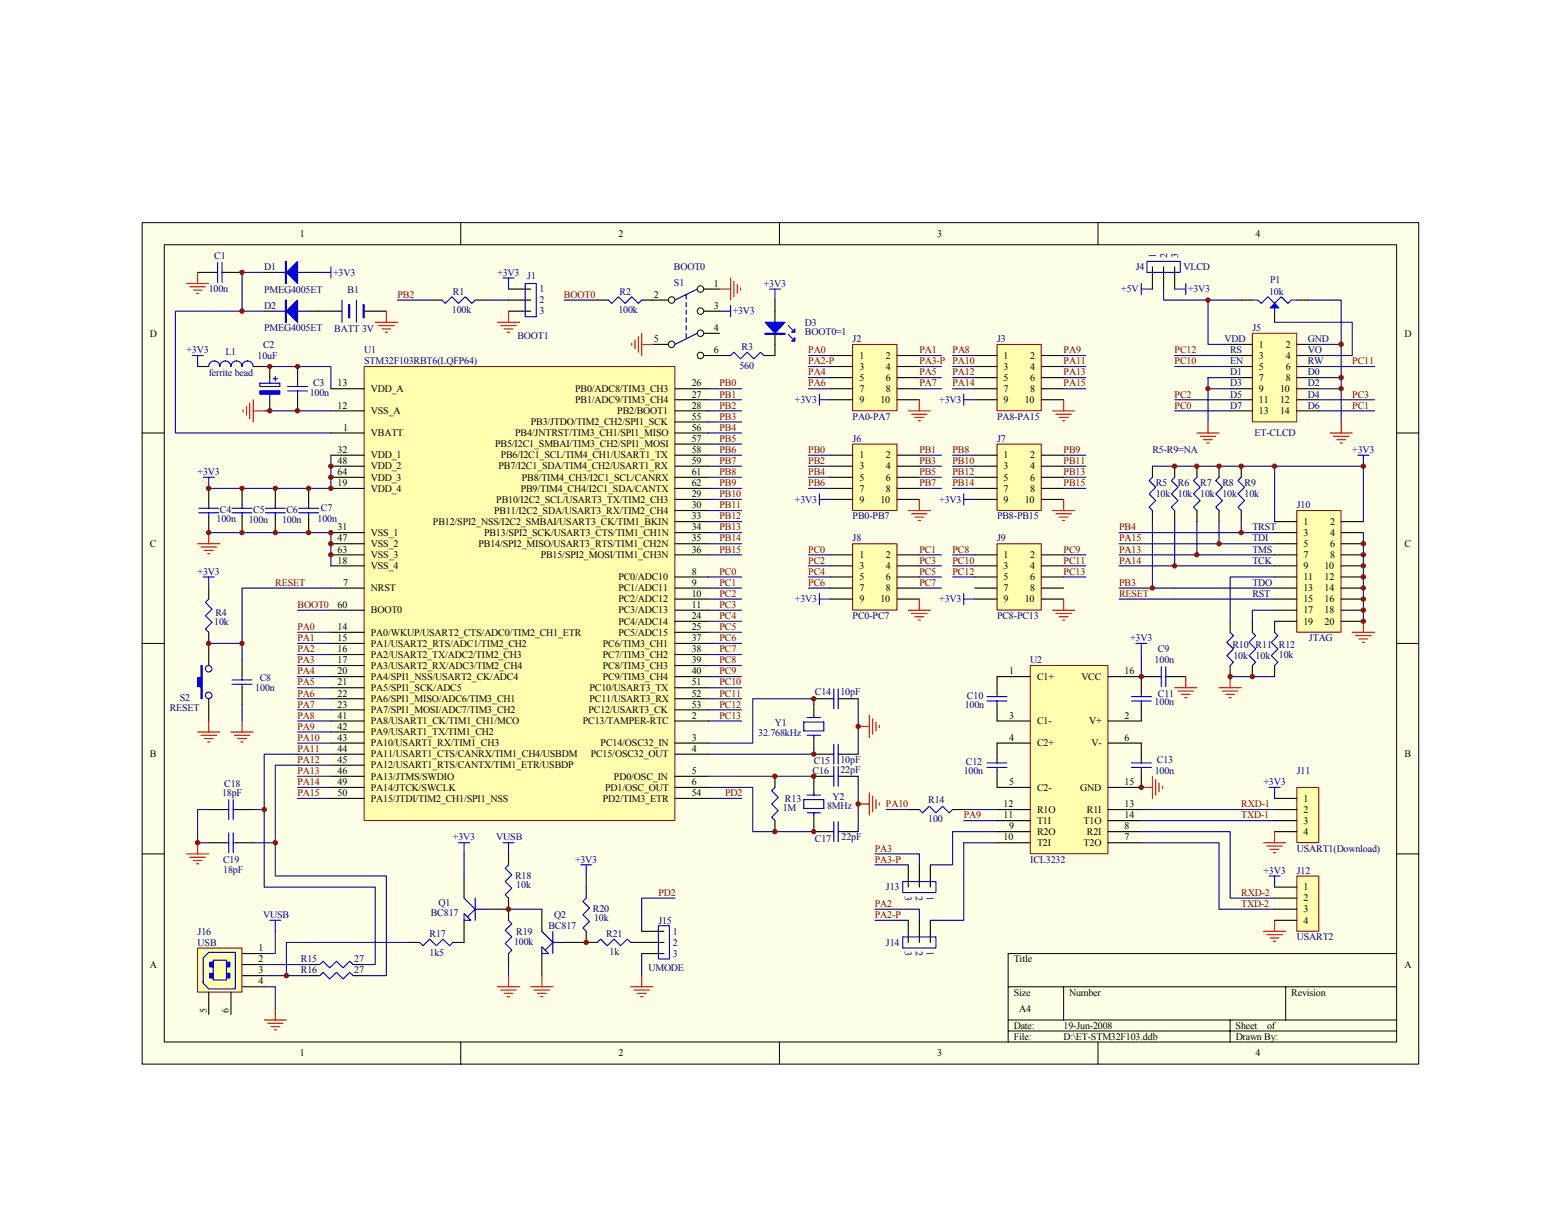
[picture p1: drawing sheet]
<svg xmlns="http://www.w3.org/2000/svg" width="279mm" height="216mm" viewBox="0 0 279 216" stroke-linecap="round" stroke-linejoin="round" font-family="sans-serif">
<path d="M25.4 39.9h228.5v150.6h-228.5z" fill="#ffffe8"/>
<g fill="none" stroke="#000" stroke-width=".18">
<path d="M25.4 39.9h228.5v150.6h-228.5zM82.5 39.9v3.9M139.5 39.9v3.9M196.5 39.9v3.9M29.4 43.8h220.6v142.7h-220.6zM25.4 77.5h4M250 77.5h4M25.4 115.2h4M250 115.2h4M25.4 152.9h4M250 152.9h4M180.4 176.7h69.6"/>
<path d="M190.4 176.7v5.9M230.1 176.7v5.9M250 170.7h-69.6v15.9M82.5 186.6v3.9M139.5 186.6v3.9M180.4 182.6h69.6M180.4 184.6h69.6M196.5 186.6v3.9M220.2 182.6v4"/>
</g>
<path d="M65.2 65.6h55.6v81.3h-55.6z" fill="#ffffb0"/>
<path d="M65.2 65.6h55.6v81.3h-55.6z" fill="none" stroke="#800000" stroke-width=".18"/>
<g fill="none" stroke="#000" stroke-width=".2">
<path d="M35.4 48.8h3M40.3 48.8h3M47.3 55.7h2M47.3 48.8h2M55.2 55.7h6M55.2 48.8h2M65.2 55.7h4M77.1 53.7h2M85 53.7h2M91 55.7h4M91 51.8h4M91 53.7h4"/>
<path d="M106.9 53.7h2M114.9 53.7h4.7M126 55.7h2.8M126 51.8h2.8M126 59.7h2.8M53.3 65.6v3M53.3 70.6v3M59.2 69.6h6M59.2 73.6h6M59.2 77.5h6M116.8 61.7h2.8M120.8 69.6h6"/>
<path d="M120.8 71.6h6M120.8 73.6h6M120.8 75.5h6M120.8 77.5h6M120.8 79.5h6M126 63.6h2.8M37.4 87.4v3M37.4 92.4v3M43.3 87.4v3M43.3 92.4v3M49.3 87.4v3M49.3 92.4v3"/>
<path d="M55.2 87.4v3M55.2 92.4v3M59.2 81.5h6M59.2 83.5h6M59.2 85.4h6M59.2 87.4h6M59.2 95.4h6M59.2 97.3h6M59.2 99.3h6M120.8 81.5h6M120.8 83.5h6M120.8 85.4h6"/>
<path d="M120.8 87.4h6M120.8 89.4h6M120.8 91.4h6M120.8 93.4h6M120.8 95.4h6M120.8 97.3h6M120.8 99.3h6M37.4 105.3v1.9M37.4 113.2v5.9M43.3 118.1v3M59.2 113.2h6M59.2 115.2h6"/>
<path d="M59.2 117.2h6M59.2 119.1h6M59.2 105.3h6M59.2 109.2h6M59.2 101.3h6M120.8 113.2h6M120.8 115.2h6M120.8 117.2h6M120.8 119.1h6M120.8 103.3h6M120.8 105.3h6M120.8 107.2h6"/>
<path d="M120.8 109.2h6M120.8 111.2h6M37.4 125.1v4M43.3 123.1v3M59.2 121.1h6M59.2 123.1h6M59.2 125.1h6M59.2 127.1h6M59.2 129.1h6M59.2 131h6M59.2 133h6M59.2 135h6"/>
<path d="M59.2 137h6M59.2 139h6M120.8 121.1h6M120.8 123.1h6M120.8 125.1h6M120.8 127.1h6M120.8 129.1h6M120.8 133h6M120.8 135h6M120.8 139h6M138.7 139v2M145.7 125.1h2.9"/>
<path d="M145.7 135h2.9M145.7 139h2.9M145.7 126.1v2M145.7 132v2M145.7 140v1.9M150.6 125.1h3M150.6 135h3M150.6 139h3M59.2 141h6M59.2 142.9h6M120.8 141h6M120.8 142.9h6"/>
<path d="M138.7 146.9v2M145.7 145.9v2M145.7 148.9h2.9M150.6 148.9h3"/>
</g>
<g fill="none" stroke="#000080" stroke-width=".2">
<path d="M47.3 48.8h-4v6.9h4M71.1 53.7h6M87 53.7h4M100.9 53.7h6M53.3 65.6h5.9v4M53.3 73.6h5.9M126.8 73.6h5.9M126.8 69.6h5.9M126.8 71.6h5.9M126.8 75.5h5.9M126.8 77.5h5.9M126.8 79.5h5.9"/>
<path d="M37.4 95.4h21.8v5.9M59.2 81.5v5.9h-21.8M126.8 87.4h5.9M126.8 95.4h5.9M126.8 81.5h5.9M126.8 83.5h5.9M126.8 85.4h5.9M126.8 89.4h5.9M126.8 91.4h5.9M126.8 93.4h5.9M126.8 97.3h5.9M126.8 99.3h5.9"/>
<path d="M37.4 115.2h5.9v2.9M53.3 109.2h5.9M53.3 113.2h5.9M53.3 115.2h5.9M53.3 117.2h5.9M53.3 119.1h5.9M59.2 105.3h-15.9v9.9M126.8 105.3h5.9M126.8 109.2h5.9M126.8 113.2h5.9M126.8 115.2h5.9M126.8 117.2h5.9"/>
<path d="M126.8 119.1h5.9M126.8 103.3h5.9M126.8 107.2h5.9M126.8 111.2h5.9M43.3 126.1v3M53.3 121.1h5.9M53.3 123.1h5.9M53.3 125.1h5.9M53.3 127.1h5.9M53.3 129.1h5.9M53.3 131h5.9M53.3 133h5.9"/>
<path d="M53.3 135h5.9M53.3 137h5.9M53.3 139h5.9M126.8 121.1h5.9M126.8 123.1h5.9M126.8 125.1h5.9M126.8 127.1h5.9M126.8 129.1h5.9M126.8 135h18.9M126.8 139h18.9v1M153.6 127.1v7.9M153.6 139v9.9"/>
<path d="M53.3 141h5.9M53.3 142.9h5.9M126.8 141h7.9v7.9h11v-1M126.8 142.9h5.9"/>
</g>
<g fill="none" stroke="#00f" stroke-width=".2">
<path d="M38.4 48.8h.5M38.9 47v3.5M39.8 48.8h.5M39.8 47v3.5M49.3 55.7h5.9M49.3 48.8h5.9M57.2 48.8h2M59.2 47.8v2M61.2 53.7v4M63.8 53.7v4M79.1 53.7l.6 .6 1.2-1.2 1.2 1.2 1.2-1.2 1.2 1.2 .5-.6M90 49.8h2"/>
<path d="M91 49.8v2M94 50.8h2v5.9h-2zM108.9 53.7l.6 .6 1.2-1.2 1.2 1.2 1.2-1.2 1.2 1.2 .6-.6M122.8 52.7v.8M122.8 54.1v.8M122.8 55.5v.8M122.8 56.9v.8M122.8 58.3v.8M122.8 59.7v.8M124.8 51.8l-4 1.9M124.8 59.7l-4 2M128.8 55.7h2"/>
<path d="M130.8 54.7v2M34.4 63.6h2M35.4 63.6v2M51.5 70h3.6M51.5 69.2h3.6M53.3 68.6v.6M53.3 70v.6M35.6 91.8h3.6M35.6 91h3.6M36.4 85.4h2M37.4 85.4v2M37.4 90.4v.6"/>
<path d="M37.4 91.8v.6M41.5 91.8h3.6M41.5 91h3.6M43.3 90.4v.6M43.3 91.8v.6M47.5 91.8h3.6M47.5 91h3.6M49.3 90.4v.6M49.3 91.8v.6M53.4 91.8h3.6M53.4 91h3.6M55.2 90.4v.6"/>
<path d="M55.2 91.8v.6M36.4 103.3h2M37.4 107.2l-.6 .6 1.2 1.2-1.2 1.2 1.2 1.2-1.2 1.2 .6 .6M37.4 103.3v2M41.5 122.5h3.6M41.5 121.7h3.6M43.3 121.1v.6M43.3 122.5v.6M143.9 129.3h3.5v1.5h-3.5zM144.5 128.5h2.4M144.5 131.6h2.4M145.7 128.1v.4"/>
<path d="M145.7 131.6v.4M148.6 125.1h.6M148.6 135h.6M148.6 139h.6M149.2 123.3v3.6M149.2 133.2v3.6M149.2 137.2v3.6M150 125.1h.6M150 123.3v3.6M150 133.2v3.6M150 137.2v3.6M150 135h.6"/>
<path d="M150 139h.6M138.7 141l-.6 .6 1.2 1.1-1.2 1.2 1.2 1.2-1.2 1.2 .6 .6M143.9 143.1h3.5v1.6h-3.5zM144.5 142.3h2.4M144.5 145.5h2.4M145.7 141.9v.4M145.7 145.5v.4M148.6 148.9h.6M149.2 147.1v3.6M150 147.1v3.6M150 148.9h.6"/>
<circle cx="37.3" cy="119.7" r=".58"/>
<circle cx="37.3" cy="124.5" r=".58"/>
</g>
<g fill="none" stroke="#f00" stroke-width=".2">
<path d="M33.4 50.8h4M34 51.3h2.8M34.6 51.9h1.6M35.2 52.5h.4M35.4 48.8v2M67.2 57.7h3.9M67.8 58.3h2.7M68.4 58.9h1.6M69 59.5h.4M69.2 55.7v2M89 57.7h4M89.6 58.3h2.8"/>
<path d="M90.2 58.9h1.6M90.8 59.5h.4M91 55.7v2M128.8 51.8h2M130.8 49.8v3.9M131.4 50.4v2.7M132 50.9v1.6M132.5 51.5v.4M43.5 73.4v.3M44.1 72.8v1.5M44.7 72.2v2.7M45.3 71.6v3.9"/>
<path d="M45.3 73.6h2M35.4 97.3h3.9M36 97.9h2.8M36.6 98.5h1.6M37.2 99.1h.4M37.4 95.4v1.9M35.4 131h3.9M36 131.6h2.8M36.6 132.2h1.6M37.2 132.8h.4M37.4 129.1v1.9M41.3 131h4"/>
<path d="M41.9 131.6h2.8M42.5 132.2h1.6M43.1 132.8h.4M43.3 129.1v1.9M153.6 130h2M155.6 128.1v3.9M156.2 128.7v2.7M156.8 129.3v1.5M157.4 129.9v.4M153.6 143.9h2M155.6 141.9v4M156.2 142.5v2.8"/>
<path d="M156.8 143.1v1.6M157.4 143.7v.4"/>
</g>
<g fill="#00f" stroke="#00f" stroke-width=".2">
<path d="M51.3 55.7l2-2v4z"/>
<path d="M51.3 48.8l2-2v4z"/>
<path d="M51.1 53.7h.2v4h-.2z" fill-rule="evenodd"/>
<path d="M51.1 46.8h.2v4h-.2z" fill-rule="evenodd"/>
<path d="M62.4 54.5h.2v2.4h-.2z" fill-rule="evenodd"/>
<path d="M65 54.5h.2v2.4h-.2z" fill-rule="evenodd"/>
<path d="M36 119.1h.2v6h-.2v-2.2h-.6v-1.6h.6z" fill-rule="evenodd"/>
</g>
<g fill="none" stroke="#000" stroke-width=".18">
<circle cx="120.2" cy="53.7" r=".58"/>
<circle cx="125.4" cy="51.7" r=".58"/>
<circle cx="125.4" cy="59.7" r=".58"/>
<circle cx="125.4" cy="55.7" r=".58"/>
<circle cx="120.2" cy="61.6" r=".58"/>
<circle cx="125.4" cy="63.6" r=".58"/>
</g>
<path d="M232.1 91.4h7.9v21.8h-7.9z" fill="#ffffb0"/>
<path d="M232.1 91.4h7.9v21.8h-7.9z" fill="none" stroke="#800000" stroke-width=".18"/>
<g fill="none" stroke="#000" stroke-width=".2">
<path d="M228.1 93.4h4M228.1 95.4h4M228.1 97.3h4M228.1 99.3h4M240.1 93.4h3.9M240.1 95.4h3.9M240.1 97.3h3.9M240.1 99.3h3.9M220.2 111.2v2M220.2 119.1v2M224.2 111.2v2M224.2 119.1v2"/>
<path d="M228.1 101.3h4M228.1 103.3h4M228.1 105.3h4M228.1 107.2h4M228.1 109.2h4M228.1 119.1v2M232.1 111.2h-4v2M240.1 101.3h3.9M240.1 103.3h3.9M240.1 105.3h3.9M240.1 107.2h3.9M240.1 109.2h3.9"/>
<path d="M240.1 111.2h3.9M43.3 170.7h4M43.3 172.7h4M43.3 174.7h4M43.3 176.7h4"/>
</g>
<path d="M243 81.5h2M244 81.5v2M220.2 113.2l.6 .6-1.2 1.2 1.2 1.2-1.2 1.2 1.2 1.2-.6 .5M224.2 113.2l.6 .6-1.2 1.2 1.2 1.2-1.2 1.2 1.2 1.2-.6 .5M228.1 113.2l.6 .6-1.2 1.2 1.2 1.2-1.2 1.2 1.2 1.2-.6 .5" fill="none" stroke="#00f" stroke-width=".2"/>
<path d="M210.3 95.4h17.8M210.3 97.3h17.8M210.3 99.3h17.8M228.1 91.4v2M244 91.4v2M244 95.4v15.8M210.3 101.3h17.8M210.3 105.3h17.8M210.3 107.2h17.8" fill="none" stroke="#000080" stroke-width=".2"/>
<path d="M242 113.2h4M242.6 113.8h2.8M243.2 114.4h1.6M243.8 115h.4M244 111.2v2M218.2 123.1h4M218.8 123.7h2.8M219.4 124.3h1.6M220 124.9h.4M220.2 121.1v2" fill="none" stroke="#f00" stroke-width=".2"/>
<g fill="#800000" stroke="#800000" stroke-width=".18">
<circle cx="59.2" cy="83.5" r=".39"/>
<circle cx="59.2" cy="85.4" r=".39"/>
<circle cx="59.2" cy="87.4" r=".39"/>
<circle cx="59.2" cy="95.4" r=".39"/>
<circle cx="59.2" cy="97.3" r=".39"/>
<circle cx="59.2" cy="99.3" r=".39"/>
<circle cx="153.6" cy="143.9" r=".39"/>
<circle cx="43.3" cy="115.2" r=".39"/>
</g>
<path d="M35.4 169.7h7.9v7.9h-7.9z" fill="#ffffb0"/>
<path d="M35.4 169.7h7.9v7.9h-7.9z" fill="none" stroke="#800000" stroke-width=".18"/>
<path d="M36.4 175.7v.3l1 1h4.7v-6.5h-4.7l-1 1v4.3M38.2 171.9h2.3v3.5h-2.3zM38.2 172.3h-.6v.8h.6M38.2 174.3h-.6v.8h.6M40.5 172.3h.6v.8h-.6M40.5 174.3h.6v.8h-.6" fill="none" stroke="#00f" stroke-width=".2"/>
<path d="M37.6 174.3h.5v.7h-.5z" fill="#00f"/>
<path d="M37.5 174.3h.6v.7h-.6z" fill="none" stroke="#00f" stroke-width=".18"/>
<path d="M37.6 172.3h.5v.8h-.5z" fill="#00f"/>
<path d="M37.5 172.3h.6v.8h-.6z" fill="none" stroke="#00f" stroke-width=".18"/>
<path d="M40.6 172.3h.5v.8h-.5z" fill="#00f"/>
<path d="M40.5 172.3h.6v.8h-.6z" fill="none" stroke="#00f" stroke-width=".18"/>
<path d="M40.6 174.3h.5v.7h-.5z" fill="#00f"/>
<path d="M40.5 174.3h.6v.7h-.6z" fill="none" stroke="#00f" stroke-width=".18"/>
<g fill="none" stroke="#000" stroke-width=".2">
<path d="M83.1 156.8v4M91 152.9v1.9M104.9 158.8v2M37.4 177.6v4M41.3 177.6v4M55.2 172.7h2M55.2 174.7h2M63.2 172.7h2M63.2 174.7h2M73.1 168.7h2M83.1 164.8v3.9h-2M87 162.8h4"/>
<path d="M91 160.8v4M91 170.7v2M97 162.8v3.9M97 170.7v4M100.9 168.7h6M104.9 166.7v2M112.9 168.7h5.9M114.9 166.7h3.9M114.9 170.7h3.9"/>
</g>
<g fill="none" stroke="#f00" stroke-width=".2">
<path d="M89 176.7h4M89.6 177.2h2.8M90.2 177.8h1.6M90.8 178.4h.4M91 174.7v2M95 176.7h4M95.6 177.2h2.8M96.2 177.8h1.6M96.8 178.4h.4M97 174.7v2M112.9 176.7h3.9M113.5 177.2h2.7"/>
<path d="M114.1 177.8h1.6M114.7 178.4h.4M114.9 174.7v2M47.3 182.6h4M47.9 183.2h2.8M48.5 183.8h1.6M49.1 184.4h.4M49.3 180.6v2"/>
</g>
<g fill="none" stroke="#00f" stroke-width=".2">
<path d="M82.1 150.9h2M83.1 150.9v2M90 150.9h2M91 154.8l-.6 .6 1.2 1.2-1.2 1.2 1.2 1.2-1.2 1.2 .6 .6M91 150.9v2M103.9 154.8h2M104.9 154.8v2M48.3 164.8h2M49.3 164.8v1.9M57.2 172.7l.6-.6 1.2 1.2 1.2-1.2 1.2 1.2 1.2-1.2 .6 .6M57.2 174.7l.6-.6 1.2 1.2 1.2-1.2 1.2 1.2 1.2-1.2 .6 .6M75.1 168.7l.6 .6 1.2-1.2 1.2 1.2 1.2-1.2 1.2 1.2 .6-.6"/>
<path d="M83.1 160.8l1.9 2-1.3 1.3-.6-.5v1.2h1.2l-.6-.7M85 160.8v4M85 162.8h2M91 164.8l.6 .6-1.2 1.1 1.2 1.2-1.2 1.2 1.2 1.2-.6 .6M97 166.7l2 2-1.4 1.4-.6-.6v1.2h1.2l-.6-.6M99 166.7v4M99 168.7h1.9M104.9 160.8l-.6 .6 1.2 1.2-1.2 1.2 1.2 1.1-1.2 1.2 .6 .6M106.9 168.7l.6-.6 1.2 1.2 1.2-1.2 1.2 1.2 1.2-1.2 .6 .6M117.8 165.7h2v6h-2z"/>
</g>
<path d="M83.1 152.9v3.9M104.9 156.8v2M47.3 176.7h2v3.9M49.3 166.7v4h-2M91 172.7v2M91 162.8h6M114.9 170.7v4M120.8 160.8h-5.9v5.9" fill="none" stroke="#000080" stroke-width=".2"/>
<path d="M152.6 61.7h7.9v11.8h-7.9z" fill="#ffffb0"/>
<path d="M152.6 61.7h7.9v11.8h-7.9z" fill="none" stroke="#800000" stroke-width=".18"/>
<path d="M148.6 63.6h4M148.6 65.6h4M148.6 67.6h4M148.6 69.6h4M148.6 71.6h4M160.6 63.6h4M160.6 65.6h4M160.6 67.6h4M160.6 69.6h4M160.6 71.6h4" fill="none" stroke="#000" stroke-width=".2"/>
<path d="M152.6 79.5h7.9v11.9h-7.9z" fill="#ffffb0"/>
<path d="M152.6 79.5h7.9v11.9h-7.9z" fill="none" stroke="#800000" stroke-width=".18"/>
<path d="M148.6 81.5h4M148.6 83.5h4M148.6 85.4h4M148.6 87.4h4M148.6 89.4h4M160.6 81.5h4M160.6 83.5h4M160.6 85.4h4M160.6 87.4h4M160.6 89.4h4" fill="none" stroke="#000" stroke-width=".2"/>
<path d="M152.6 97.4h7.9v11.8h-7.9z" fill="#ffffb0"/>
<path d="M152.6 97.3h7.9v11.9h-7.9z" fill="none" stroke="#800000" stroke-width=".18"/>
<path d="M148.6 99.3h4M160.6 99.3h4M148.6 101.3h4M148.6 103.3h4M148.6 105.3h4M148.6 107.2h4M160.6 101.3h4M160.6 103.3h4M160.6 105.3h4M160.6 107.2h4" fill="none" stroke="#000" stroke-width=".2"/>
<path d="M178.5 61.7h7.9v11.8h-7.9z" fill="#ffffb0"/>
<path d="M178.5 61.7h7.9v11.8h-7.9z" fill="none" stroke="#800000" stroke-width=".18"/>
<path d="M174.5 63.6h4M174.5 65.6h4M174.5 67.6h4M174.5 69.6h4M174.5 71.6h4M186.4 63.6h4M186.4 65.6h4M186.4 67.6h4M186.4 69.6h4M186.4 71.6h4" fill="none" stroke="#000" stroke-width=".2"/>
<path d="M178.5 79.5h7.9v11.9h-7.9z" fill="#ffffb0"/>
<path d="M178.5 79.5h7.9v11.9h-7.9z" fill="none" stroke="#800000" stroke-width=".18"/>
<path d="M174.5 81.5h4M174.5 83.5h4M174.5 85.4h4M174.5 87.4h4M174.5 89.4h4M186.4 81.5h4M186.4 83.5h4M186.4 85.4h4M186.4 87.4h4M186.4 89.4h4" fill="none" stroke="#000" stroke-width=".2"/>
<path d="M178.5 97.4h7.9v11.8h-7.9z" fill="#ffffb0"/>
<path d="M178.5 97.3h7.9v11.9h-7.9z" fill="none" stroke="#800000" stroke-width=".18"/>
<path d="M174.5 99.3h4M186.4 99.3h4M174.5 101.3h4M174.5 103.3h4M174.5 105.3h4M174.5 107.2h4M186.4 101.3h4M186.4 103.3h4M186.4 105.3h4M186.4 107.2h4" fill="none" stroke="#000" stroke-width=".2"/>
<path d="M146.7 70.6v2M146.7 71.6h1.9M172.5 71.6h2M172.5 70.6v2M146.7 88.4v2M146.7 89.4h1.9M172.5 89.4h2M172.5 88.4v2M146.7 106.3v1.9M146.7 107.2h1.9M172.5 107.2h2M172.5 106.3v1.9" fill="none" stroke="#00f" stroke-width=".2"/>
<g fill="none" stroke="#f00" stroke-width=".2">
<path d="M162.6 73.6h3.9M163.2 74.1h2.7M163.7 74.7h1.6M164.3 75.3h.4M164.6 71.6v2M188.4 73.6h4M189 74.1h2.8M189.6 74.7h1.6M190.2 75.3h.4M190.4 71.6v2M162.6 91.4h3.9M163.2 92h2.7"/>
<path d="M163.7 92.6h1.6M164.3 93.2h.4M164.6 89.4v2M188.4 91.4h4M189 92h2.8M189.6 92.6h1.6M190.2 93.2h.4M190.4 89.4v2M162.6 109.2h3.9M163.2 109.8h2.7M163.7 110.4h1.6M164.3 111h.4"/>
<path d="M164.6 107.2v2M188.4 109.2h4M189 109.8h2.8M189.6 110.4h1.6M190.2 111h.4M190.4 107.2v2"/>
</g>
<g fill="none" stroke="#000080" stroke-width=".2">
<path d="M144.7 63.6h3.9M144.7 65.6h3.9M144.7 67.6h3.9M144.7 69.6h3.9M164.6 63.6h3.9M164.6 65.6h3.9M164.6 67.6h3.9M164.6 69.6h3.9M170.5 63.6h4M170.5 65.6h4M170.5 67.6h4M170.5 69.6h4"/>
<path d="M190.4 63.6h4M190.4 65.6h4M190.4 67.6h4M190.4 69.6h4M144.7 81.5h3.9M144.7 83.5h3.9M144.7 85.4h3.9M144.7 87.4h3.9M144.7 99.3h3.9M164.6 81.5h3.9M164.6 83.5h3.9M164.6 85.4h3.9"/>
<path d="M164.6 87.4h3.9M164.6 99.3h3.9M170.5 81.5h4M170.5 83.5h4M170.5 85.4h4M170.5 87.4h4M170.5 99.3h4M190.4 81.5h4M190.4 83.5h4M190.4 85.4h4M190.4 87.4h4M190.4 99.3h4"/>
<path d="M144.7 101.3h3.9M144.7 103.3h3.9M144.7 105.3h3.9M164.6 101.3h3.9M164.6 103.3h3.9M164.6 105.3h3.9M170.5 101.3h4M170.5 103.3h4M190.4 101.3h4M190.4 103.3h4"/>
</g>
<path d="M224.2 59.7h7.9v15.8h-7.9z" fill="#ffffb0"/>
<path d="M224.2 59.7h7.9v15.8h-7.9z" fill="none" stroke="#800000" stroke-width=".18"/>
<g fill="none" stroke="#000" stroke-width=".2">
<path d="M222.2 53.7h2M228.1 55.7v2M232.1 53.7h2M220.2 61.7h4M220.2 63.6h4M220.2 65.6h4M220.2 67.6h4M220.2 69.6h4M220.2 71.6h4M220.2 73.6h4M232.1 61.7h4M232.1 63.6h4"/>
<path d="M232.1 65.6h4M232.1 67.6h4M232.1 69.6h4M232.1 71.6h4M232.1 73.6h4"/>
</g>
<g fill="none" stroke="#000080" stroke-width=".2">
<path d="M222.2 53.7h-6v8h4M228.1 57.7h13.9v5.9h-5.9M234.1 53.7h6v8M210.3 71.6h9.9M210.3 73.6h9.9M210.3 63.6h9.9M210.3 65.6h9.9M216.2 69.6h4M220.2 67.6h-4v7.9M236.1 61.7h4v5.9M236.1 67.6h4M236.1 69.6h4"/>
<path d="M236.1 71.6h9.9M236.1 73.6h9.9M236.1 65.6h9.9M240.1 67.6v7.9M53.3 135h-6v23.8h19.9v13.9h-2M53.3 137h-4v19.8h19.9v17.9h-4M47.3 172.7h7.9M47.3 174.7h7.9M73.1 168.7h-21.8v6"/>
</g>
<path d="M214.2 77.5h4M214.8 78.1h2.8M215.4 78.7h1.6M216 79.3h.4M216.2 75.5v2M238.1 77.5h3.9M238.7 78.1h2.8M239.3 78.7h1.6M239.9 79.3h.4M240.1 75.5v2" fill="none" stroke="#f00" stroke-width=".2"/>
<path d="M204.3 50.8v1.9M204.3 51.8h2M224.2 53.7h1l.5 .6 1.2-1.2 1.2 1.2 1.2-1.2 1.2 1.2 .6-.6h1M228.1 54.3v1.4" fill="none" stroke="#00f" stroke-width=".2"/>
<path d="M228.1 54.3l.8 .8h-1.6z" fill="#00f" stroke="#00f" stroke-width=".2"/>
<circle cx="51.3" cy="174.7" r=".39" fill="#800000" stroke="#800000" stroke-width=".18"/>
<path d="M184.4 119.2h13.9v33.6h-13.9z" fill="#ffffb0"/>
<path d="M184.4 119.1h13.9v33.7h-13.9z" fill="none" stroke="#800000" stroke-width=".18"/>
<g fill="none" stroke="#000" stroke-width=".2">
<path d="M178.5 126.1v3h5.9M178.5 138v3h5.9M184.4 121.1h-5.9v3M184.4 133h-5.9v3M198.3 121.1h9M198.3 133h6v3M204.3 126.1v3h-6M204.3 138v3h-6M204.3 121.1v3M209.3 121.1h2.9M178.5 144.9h5.9M178.5 146.9h5.9"/>
<path d="M178.5 148.9h5.9M178.5 150.9h5.9M198.3 144.9h6M198.3 146.9h6M198.3 148.9h6M198.3 150.9h6"/>
</g>
<g fill="none" stroke="#00f" stroke-width=".2">
<path d="M203.3 115.2h2M204.3 115.2v2M207.9 119.4v3.5M208.7 119.4v3.5M176.7 125.5h3.5M176.7 124.7h3.5M176.7 137.4h3.5M176.7 136.6h3.5M178.5 124.1v.6M178.5 125.5v.6M178.5 136v.6M178.5 137.4v.6"/>
<path d="M202.5 125.5h3.6M202.5 124.7h3.6M202.5 137.4h3.6M202.5 136.6h3.6M204.3 124.1v.6M204.3 125.5v.6M204.3 136v.6M204.3 137.4v.6M207.3 121.1h.6M208.7 121.1h.6M227.1 141h2M227.1 156.8h2"/>
<path d="M228.1 141v1.9M228.1 156.8v2"/>
</g>
<g fill="none" stroke="#f00" stroke-width=".2">
<path d="M206.3 139v3.9M206.9 139.6v2.7M210.3 123.1h3.9M210.8 123.7h2.8M211.4 124.3h1.6M212 124.9h.4M212.2 121.1v2M204.3 141h2M207.5 140.2v1.6M208.1 140.8v.4M226.1 150.9h4M226.7 151.5h2.8"/>
<path d="M227.3 152.1h1.6M227.9 152.7h.4M228.1 148.9v2M226.1 166.7h4M226.7 167.3h2.8M227.3 167.9h1.6M227.9 168.5h.4M228.1 164.8v1.9"/>
</g>
<path d="M204.3 117.2v3.9M172.5 144.9h6M172.5 146.9h6M172.5 148.9h6M172.5 150.9h6M204.3 148.9h15.9v11.9h7.9M204.3 150.9h13.9v11.9h9.9M204.3 144.9h23.8M204.3 146.9h23.8" fill="none" stroke="#000080" stroke-width=".2"/>
<path d="M232.1 141h4v9.9h-4z" fill="#ffffb0"/>
<path d="M232.1 141h4v9.9h-4z" fill="none" stroke="#800000" stroke-width=".18"/>
<path d="M228.1 142.9h4M228.1 144.9h4M228.1 146.9h4M228.1 148.9h4" fill="none" stroke="#000" stroke-width=".2"/>
<path d="M232.1 156.8h4v9.9h-4z" fill="#ffffb0"/>
<path d="M232.1 156.8h4v9.9h-4z" fill="none" stroke="#800000" stroke-width=".18"/>
<g fill="none" stroke="#000" stroke-width=".2">
<path d="M138.7 53.7v9.9h-2M206.3 47.8v4M208.3 47.8v4M210.3 47.8v4M35.4 65.6h2M45.3 65.6h2M48.3 65.6v2M48.3 71.6v2M128.8 63.6h2M206.3 83.5v1.9M206.3 91.4v2M210.3 83.5v1.9"/>
<path d="M210.3 91.4v2M214.2 83.5v1.9M214.2 91.4v2M218.2 83.5v1.9M218.2 91.4v2M222.2 83.5v1.9M222.2 91.4v2M37.4 144.9h2.9M37.4 150.9h2.9M42.3 144.9h3M42.3 150.9h3M162.6 144.9h2"/>
<path d="M162.6 154.8v4M164.6 154.8v4M166.5 154.8v4M170.5 144.9h2M228.1 158.8h4M162.6 164.8v3.9M164.6 164.8v3.9M166.5 164.8v3.9M228.1 160.8h4M228.1 162.8h4M228.1 164.8h4"/>
</g>
<g fill="none" stroke="#00f" stroke-width=".2">
<path d="M137.7 51.8h2M138.7 51.8v1.9M141.1 59.9l.8 .8M141.1 58.3l.8 .8M205.3 46.8h5.9v2h-5.9zM210.3 51.8h1.9M212.2 50.8v1.9M37.4 65.6a.98 .98 0 0 1 .9-1 .98 .98 0 0 1 1 1 1 1 0 0 1 1-1 1 1 0 0 1 1 1M41.3 65.6a.98 .98 0 0 1 1-1 .98 .98 0 0 1 1 1 1 1 0 0 1 1-1 1 1 0 0 1 1 1M46.5 68.6h3.6v.6h-3.6zM48.3 67.6v1M48.3 70v1.6"/>
<path d="M48.9 67.8h.8M49.3 67.4v.8M130.8 63.6l.6-.5 1.1 1.1 1.2-1.1 1.2 1.1 1.2-1.1 .6 .5M206.3 85.4l-.6 .6 1.2 1.2-1.2 1.2 1.2 1.2-1.2 1.2 .6 .6M210.3 85.4l-.6 .6 1.1 1.2-1.1 1.2 1.1 1.2-1.1 1.2 .6 .6M214.2 85.4l-.6 .6 1.2 1.2-1.2 1.2 1.2 1.2-1.2 1.2 .6 .6M218.2 85.4l-.6 .6 1.2 1.2-1.2 1.2 1.2 1.2-1.2 1.2 .6 .6M222.2 85.4l-.6 .6 1.2 1.2-1.2 1.2 1.2 1.2-1.2 1.2 .6 .6M40.3 144.9h.6M40.3 150.9h.6M40.9 143.1v3.6M40.9 149.1v3.6"/>
<path d="M41.7 144.9h.6M41.7 143.1v3.6M41.7 149.1v3.6M41.7 150.9h.6M161.6 157.8h5.9v2h-5.9zM164.6 144.9l.5 .6 1.2-1.2 1.2 1.2 1.2-1.2 1.2 1.2 .6-.6M161.6 167.7h5.9v2h-5.9z"/>
</g>
<path d="M114.9 59.7v3.9M113.1 61.5v.3M113.7 60.9v1.5M114.3 60.3v2.8M114.9 61.7h1.9M33.4 152.9h4M34 153.5h2.8M34.6 154h1.6M35.2 154.6h.4M35.4 150.9v2" fill="none" stroke="#f00" stroke-width=".2"/>
<g fill="none" stroke="#000080" stroke-width=".2">
<path d="M43.3 55.7h-11.9v21.8h27.8M208.3 51.8v1.9h7.9M47.3 65.6h6M47.3 73.6h6M200.3 95.4h10M200.3 97.3h10M200.3 99.3h10M206.3 83.5h37.7v7.9M206.3 93.4v11.9M210.3 93.4v7.9h-10M214.2 93.4v5.9M218.2 93.4v3.9"/>
<path d="M222.2 93.4v2M228.1 83.5v7.9M200.3 105.3h10M200.3 107.2h10M228.1 103.3h-7.9v7.9M228.1 109.2h-3.9v2M145.7 126.1v-1h-11v7.9h-7.9M145.7 134v1M153.6 125.1v2M220.2 121.1h7.9M37.4 144.9h-2v6h2M45.3 144.9h2"/>
<path d="M45.3 150.9h4M156.6 152.9h8v1.9M156.6 154.8h6M158.6 144.9h4M172.5 150.9v13.9h-6M172.5 148.9h-2v5.9h-4M156.6 162.8h8v2M156.6 164.8h6"/>
</g>
<g fill="#800000" stroke="#800000" stroke-width=".18">
<circle cx="47.3" cy="144.9" r=".39"/>
<circle cx="49.3" cy="150.9" r=".39"/>
<circle cx="35.4" cy="150.9" r=".39"/>
<circle cx="43.3" cy="55.7" r=".39"/>
<circle cx="43.3" cy="48.8" r=".39"/>
<circle cx="53.2" cy="65.6" r=".39"/>
<circle cx="53.2" cy="73.5" r=".39"/>
<circle cx="37.4" cy="95.4" r=".39"/>
<circle cx="43.3" cy="87.4" r=".38"/>
<circle cx="43.3" cy="95.4" r=".38"/>
<circle cx="49.3" cy="87.4" r=".38"/>
<circle cx="49.3" cy="95.4" r=".38"/>
<circle cx="55.2" cy="87.4" r=".39"/>
<circle cx="55.2" cy="95.4" r=".39"/>
<circle cx="138.7" cy="148.9" r=".39"/>
<circle cx="138.7" cy="139" r=".39"/>
<circle cx="145.6" cy="139" r=".39"/>
<circle cx="145.6" cy="148.9" r=".39"/>
<circle cx="204.3" cy="140.9" r=".39"/>
<circle cx="204.3" cy="121.1" r=".39"/>
<circle cx="37.3" cy="115.2" r=".39"/>
<circle cx="91" cy="162.8" r=".39"/>
<circle cx="104.9" cy="168.7" r=".39"/>
<circle cx="37.4" cy="87.4" r=".39"/>
<circle cx="244" cy="101.3" r=".39"/>
<circle cx="244" cy="99.3" r=".39"/>
<circle cx="244" cy="97.3" r=".39"/>
<circle cx="244" cy="103.3" r=".39"/>
<circle cx="244" cy="105.3" r=".39"/>
<circle cx="244" cy="107.2" r=".39"/>
<circle cx="244" cy="109.2" r=".39"/>
<circle cx="244" cy="111.2" r=".39"/>
<circle cx="224.1" cy="121.1" r=".39"/>
<circle cx="220.2" cy="121.1" r=".39"/>
<circle cx="153.6" cy="130" r=".39"/>
<circle cx="145.6" cy="135" r=".38"/>
<circle cx="145.6" cy="125.1" r=".38"/>
<circle cx="216.2" cy="69.6" r=".38"/>
<circle cx="240" cy="67.6" r=".39"/>
<circle cx="240" cy="69.6" r=".39"/>
<circle cx="240" cy="61.6" r=".39"/>
<circle cx="216.2" cy="53.7" r=".38"/>
<circle cx="244" cy="83.5" r=".39"/>
<circle cx="222.2" cy="83.5" r=".39"/>
<circle cx="218.2" cy="83.5" r=".38"/>
<circle cx="214.2" cy="83.5" r=".38"/>
<circle cx="210.2" cy="83.5" r=".39"/>
<circle cx="222.2" cy="95.4" r=".39"/>
<circle cx="218.2" cy="97.3" r=".39"/>
<circle cx="214.2" cy="99.3" r=".38"/>
<circle cx="206.3" cy="105.3" r=".39"/>
<circle cx="210.2" cy="101.3" r=".39"/>
<circle cx="48.3" cy="65.6" r=".38"/>
<circle cx="48.3" cy="73.5" r=".39"/>
<circle cx="228.1" cy="83.5" r=".39"/>
</g>
<g fill="#00f" stroke="#00f" stroke-width=".2">
<path d="M136.9 57.7h3.6l-1.8 2z"/>
<path d="M141.7 61.1l.6-.6v.6z"/>
<path d="M141.7 59.5l.6-.6v.6z"/>
<path d="M46.5 70h3.6v.6h-3.6z" fill-rule="evenodd"/>
<path d="M136.9 59.7h3.6v.2h-3.6z" fill-rule="evenodd"/>
</g>
<g font-size="1.8" fill="#000080">
<text x="38.4" y="46.4">C1</text>
<text x="206.9" y="46.2" transform="rotate(-90 206.9 46.2)">1</text>
<text x="208.9" y="46.2" transform="rotate(-90 208.9 46.2)">2</text>
<text x="210.9" y="46.2" transform="rotate(-90 210.9 46.2)">3</text>
<text x="37.4" y="52.3">100n</text>
<text x="47.3" y="48.4">D1</text>
<text x="47.3" y="52.5">PMEG4005ET</text>
<text x="62.2" y="52.5">B1</text>
<text x="81.1" y="52.7">R1</text>
<text x="94.4" y="49.9">J1</text>
<text x="96.6" y="52.3">1</text>
<text x="110.9" y="52.7">R2</text>
<text x="120.6" y="51.1">S1</text>
<text x="120.6" y="48.4">BOOT0</text>
<text x="203.3" y="48.4">J4</text>
<text x="211.8" y="48.4">VLCD</text>
<text x="227.1" y="52.7">10k</text>
<text x="227.3" y="50.7">P1</text>
<text x="47.3" y="55.3">D2</text>
<text x="47.3" y="59.3">PMEG4005ET</text>
<text x="59.8" y="59.5">BATT 3V</text>
<text x="80.9" y="56.1">100k</text>
<text x="96.6" y="54.3">2</text>
<text x="96.6" y="56.3">3</text>
<text x="110.7" y="56.1">100k</text>
<text x="144.1" y="58.3">D3</text>
<text x="224.2" y="59.3">J5</text>
<text x="40.3" y="63.6">L1</text>
<text x="46.1" y="64.2">10uF</text>
<text x="47.1" y="62.2">C2</text>
<text x="65.2" y="63.2">U1</text>
<text x="65.2" y="65.2">STM32F103RBT6(LQFP64)</text>
<text x="92.6" y="60.6">BOOT1</text>
<text x="132.4" y="66">560</text>
<text x="132.7" y="62.6">R3</text>
<text x="144.1" y="60">BOOT0=1</text>
<text x="152.6" y="61.2">J2</text>
<text x="178.5" y="61.2">J3</text>
<text x="219.2" y="61.2">VDD</text>
<text x="220.2" y="63.2">RS</text>
<text x="220.2" y="65.2">EN</text>
<text x="234.1" y="61.2">GND</text>
<text x="234.1" y="63.2">VO</text>
<text x="234.1" y="65.2">RW</text>
<text x="37.4" y="67.4">ferrite bead</text>
<text x="55.4" y="71">100n</text>
<text x="56" y="69.2">C3</text>
<text x="220.2" y="67.2">D1</text>
<text x="220.2" y="69.2">D3</text>
<text x="220.2" y="71.2">D5</text>
<text x="234.1" y="67.2">D0</text>
<text x="234.1" y="69.2">D2</text>
<text x="234.1" y="71.2">D4</text>
<text x="152.6" y="75.1">PA0-PA7</text>
<text x="178.5" y="75.1">PA8-PA15</text>
<text x="220.2" y="73.1">D7</text>
<text x="234.1" y="73.1">D6</text>
<text x="152.6" y="79.1">J6</text>
<text x="178.5" y="79.1">J7</text>
<text x="206.3" y="81.1">R5-R9=NA</text>
<text x="224.6" y="78.1">ET-CLCD</text>
<text x="206.9" y="87">R5</text>
<text x="206.9" y="89">10k</text>
<text x="210.8" y="87">R6</text>
<text x="210.8" y="89">10k</text>
<text x="214.8" y="87">R7</text>
<text x="214.8" y="89">10k</text>
<text x="218.8" y="87">R8</text>
<text x="218.8" y="89">10k</text>
<text x="222.8" y="87">R9</text>
<text x="222.8" y="89">10k</text>
<text x="38.8" y="93.4">100n</text>
<text x="39.3" y="91.8">C4</text>
<text x="44.5" y="93.6">100n</text>
<text x="45.3" y="91.8">C5</text>
<text x="50.5" y="93.6">100n</text>
<text x="51.3" y="91.8">C6</text>
<text x="56.8" y="93.4">100n</text>
<text x="57.4" y="91.6">C7</text>
<text x="152.6" y="93">PB0-PB7</text>
<text x="178.5" y="93">PB8-PB15</text>
<text x="224.2" y="95">TRST</text>
<text x="232.1" y="91">J10</text>
<text x="152.6" y="96.9">J8</text>
<text x="178.5" y="96.9">J9</text>
<text x="224.2" y="96.9">TDI</text>
<text x="224.2" y="98.9">TMS</text>
<text x="224.2" y="100.9">TCK</text>
<text x="224.2" y="104.9">TDO</text>
<text x="224.2" y="106.8">RST</text>
<text x="38.4" y="111.8">10k</text>
<text x="38.5" y="110.2">R4</text>
<text x="152.6" y="110.8">PC0-PC7</text>
<text x="178.5" y="110.8">PC8-PC13</text>
<text x="184.4" y="118.7">U2</text>
<text x="206.7" y="118.7">100n</text>
<text x="207.3" y="116.8">C9</text>
<text x="220.6" y="116">R10 R11 R12</text>
<text x="220.8" y="117.9">10k</text>
<text x="224.7" y="117.9">10k</text>
<text x="228.9" y="117.8">10k</text>
<text x="234.3" y="114.8">JTAG</text>
<text x="32.2" y="125.5">S2</text>
<text x="45.7" y="123.7">100n</text>
<text x="46.5" y="121.9">C8</text>
<text x="145.9" y="124.5">C14</text>
<text x="150.4" y="124.5">10pF</text>
<text x="173.1" y="125.1">C10</text>
<text x="207.3" y="124.7">C11</text>
<text x="30.4" y="127.3">RESET</text>
<text x="135.7" y="131.8">32.768kHz</text>
<text x="138.7" y="130">Y1</text>
<text x="172.7" y="126.7">100n</text>
<text x="206.7" y="126.3">100n</text>
<text x="145.7" y="136.8">C15</text>
<text x="150.4" y="136.6">10pF</text>
<text x="172.9" y="137">C12</text>
<text x="207.1" y="136.6">C13</text>
<text x="39.8" y="142.5">18pF</text>
<text x="40.1" y="140.9">C18</text>
<text x="140.5" y="143.5">R13</text>
<text x="145.5" y="138.6">C16</text>
<text x="149" y="143.1">Y2</text>
<text x="150.4" y="138.4">22pF</text>
<text x="166.1" y="143.7">R14</text>
<text x="172.5" y="138.6">100n</text>
<text x="206.7" y="138.6">100n</text>
<text x="232.1" y="138.6">J11</text>
<text x="140.1" y="145.1">1M</text>
<text x="148" y="144.9">8MHz</text>
<text x="166.1" y="147.1">100</text>
<text x="39.9" y="154.4">C19</text>
<text x="145.9" y="150.7">C17</text>
<text x="150.6" y="150.5">22pF</text>
<text x="184.4" y="154.4">ICL3232</text>
<text x="232.1" y="152.4">USART1(Download)</text>
<text x="39.9" y="156.2">18pF</text>
<text x="92.2" y="157.4">R18</text>
<text x="92.4" y="159">10k</text>
<text x="158.6" y="159.4">J13</text>
<text x="161.9" y="160.4" transform="rotate(90 161.9 160.4)">3</text>
<text x="163.9" y="160.4" transform="rotate(90 163.9 160.4)">2</text>
<text x="165.9" y="160.4" transform="rotate(90 165.9 160.4)">1</text>
<text x="232.1" y="156.4">J12</text>
<text x="35.4" y="167.3">J16</text>
<text x="76.9" y="167.7">R17</text>
<text x="77.1" y="163.9">BC817</text>
<text x="78.5" y="162.2">Q1</text>
<text x="92.4" y="167.3">R19</text>
<text x="98.2" y="166.3">BC817</text>
<text x="99.2" y="164.3">Q2</text>
<text x="106.1" y="163.3">R20</text>
<text x="106.3" y="164.9">10k</text>
<text x="108.5" y="167.7">R21</text>
<text x="117.8" y="165.3">J15</text>
<text x="120.4" y="167.3">1</text>
<text x="35.4" y="169.3">USB</text>
<text x="53.8" y="172.3">R15</text>
<text x="63.4" y="172.3">27</text>
<text x="76.9" y="171.1">1k5</text>
<text x="92" y="169.1">100k</text>
<text x="109.1" y="170.9">1k</text>
<text x="116.1" y="173.8">UMODE</text>
<text x="120.4" y="169.3">2</text>
<text x="120.4" y="171.3">3</text>
<text x="158.6" y="169.3">J14</text>
<text x="161.9" y="170.3" transform="rotate(90 161.9 170.3)">3</text>
<text x="163.9" y="170.3" transform="rotate(90 163.9 170.3)">2</text>
<text x="165.9" y="170.3" transform="rotate(90 165.9 170.3)">1</text>
<text x="232.1" y="168.3">USART2</text>
<text x="53.8" y="174.2">R16</text>
<text x="63.4" y="174.2">27</text>
</g>
<g font-size="1.8">
<text x="53.7" y="42.4">1</text>
<text x="110.7" y="42.4">2</text>
<text x="167.7" y="42.4">3</text>
<text x="224.7" y="42.4">4</text>
<text x="117.1" y="53.3">2</text>
<text x="127.8" y="51.3">1</text>
<text x="127.8" y="55.3">3</text>
<text x="127.8" y="59.3">4</text>
<text x="26.8" y="60.3">D</text>
<text x="117.1" y="61.2">5</text>
<text x="127.8" y="63.2">6</text>
<text x="153.8" y="64.2">1</text>
<text x="158.6" y="64.2">2</text>
<text x="179.6" y="64.2">1</text>
<text x="184.4" y="64.2">2</text>
<text x="225.3" y="62.2">1</text>
<text x="225.3" y="64.2">3</text>
<text x="230.1" y="64.2">4</text>
<text x="230.1" y="62.2">2</text>
<text x="251.4" y="60.3">D</text>
<text x="60.4" y="69.2">13</text>
<text x="66.4" y="70.2">VDD_A</text>
<text x="102.9" y="70.2">PB0/ADC8/TIM3_CH3</text>
<text x="123.8" y="69.2">26</text>
<text x="123.8" y="71.2">27</text>
<text x="153.8" y="66.2">3</text>
<text x="153.8" y="68.2">5</text>
<text x="153.8" y="70.2">7</text>
<text x="158.6" y="70.2">8</text>
<text x="158.6" y="68.2">6</text>
<text x="158.6" y="66.2">4</text>
<text x="179.6" y="66.2">3</text>
<text x="179.6" y="68.2">5</text>
<text x="179.6" y="70.2">7</text>
<text x="184.4" y="70.2">8</text>
<text x="184.4" y="68.2">6</text>
<text x="184.4" y="66.2">4</text>
<text x="225.3" y="66.2">5</text>
<text x="225.3" y="68.2">7</text>
<text x="225.3" y="70.2">9</text>
<text x="229.1" y="70.2">10</text>
<text x="230.1" y="68.2">8</text>
<text x="230.1" y="66.2">6</text>
<text x="60.4" y="73.1">12</text>
<text x="61.4" y="77.1">1</text>
<text x="66.4" y="74.1">VSS_A</text>
<text x="95" y="76.1">PB3/JTDO/TIM2_CH2/SPI1_SCK</text>
<text x="102.9" y="72.1">PB1/ADC9/TIM3_CH4</text>
<text x="110.5" y="74.1">PB2/BOOT1</text>
<text x="123.8" y="73.1">28</text>
<text x="123.8" y="77.1">56</text>
<text x="123.8" y="75.1">55</text>
<text x="153.8" y="72.1">9</text>
<text x="157.6" y="72.1">10</text>
<text x="179.6" y="72.1">9</text>
<text x="183.4" y="72.1">10</text>
<text x="225.3" y="72.1">11</text>
<text x="225.3" y="74.1">13</text>
<text x="229.1" y="72.1">12</text>
<text x="229.1" y="74.1">14</text>
<text x="60.4" y="81.1">32</text>
<text x="60.4" y="83.1">48</text>
<text x="66.4" y="78.1">VBATT</text>
<text x="66.4" y="82.1">VDD_1</text>
<text x="88.6" y="80.1">PB5/I2C1_SMBAI/TIM3_CH2/SPI1_MOSI</text>
<text x="89.6" y="82.1">PB6/I2C1_SCL/TIM4_CH1/USART1_TX</text>
<text x="92.2" y="78.1">PB4/JNTRST/TIM3_CH1/SPI1_MISO</text>
<text x="123.8" y="83.1">59</text>
<text x="123.8" y="81.1">58</text>
<text x="123.8" y="79.1">57</text>
<text x="153.8" y="82.1">1</text>
<text x="158.6" y="82.1">2</text>
<text x="179.6" y="82.1">1</text>
<text x="184.4" y="82.1">2</text>
<text x="60.4" y="85">64</text>
<text x="60.4" y="87">19</text>
<text x="66.4" y="84">VDD_2</text>
<text x="66.4" y="86">VDD_3</text>
<text x="66.4" y="88">VDD_4</text>
<text x="88.8" y="90">PB10/I2C2_SCL/USART3_TX/TIM2_CH3</text>
<text x="89.2" y="84">PB7/I2C1_SDA/TIM4_CH2/USART1_RX</text>
<text x="93.2" y="88">PB9/TIM4_CH4/I2C1_SDA/CANTX</text>
<text x="93.4" y="86">PB8/TIM4_CH3/I2C1_SCL/CANRX</text>
<text x="123.8" y="87">62</text>
<text x="123.8" y="85">61</text>
<text x="123.8" y="89">29</text>
<text x="153.8" y="84">3</text>
<text x="153.8" y="86">5</text>
<text x="153.8" y="88">7</text>
<text x="153.8" y="90">9</text>
<text x="157.6" y="90">10</text>
<text x="158.6" y="88">8</text>
<text x="158.6" y="86">6</text>
<text x="158.6" y="84">4</text>
<text x="179.6" y="84">3</text>
<text x="179.6" y="86">5</text>
<text x="179.6" y="88">7</text>
<text x="179.6" y="90">9</text>
<text x="183.4" y="90">10</text>
<text x="184.4" y="88">8</text>
<text x="184.4" y="86">6</text>
<text x="184.4" y="84">4</text>
<text x="60.4" y="95">31</text>
<text x="66.4" y="95.9">VSS_1</text>
<text x="77.5" y="94">PB12/SPI2_NSS/I2C2_SMBAI/USART3_CK/TIM1_BKIN</text>
<text x="86.6" y="95.9">PB13/SPI2_SCK/USART3_CTS/TIM1_CH1N</text>
<text x="88.4" y="92">PB11/I2C2_SDA/USART3_RX/TIM2_CH4</text>
<text x="123.8" y="91">30</text>
<text x="123.8" y="95">34</text>
<text x="123.8" y="93">33</text>
<text x="233.3" y="94">1</text>
<text x="233.3" y="95.9">3</text>
<text x="238.1" y="95.9">4</text>
<text x="238.1" y="94">2</text>
<text x="26.8" y="97.9">C</text>
<text x="60.4" y="96.9">47</text>
<text x="60.4" y="98.9">63</text>
<text x="60.4" y="100.9">18</text>
<text x="66.4" y="97.9">VSS_2</text>
<text x="66.4" y="99.9">VSS_3</text>
<text x="66.4" y="101.9">VSS_4</text>
<text x="85.6" y="97.9">PB14/SPI2_MISO/USART3_RTS/TIM1_CH2N</text>
<text x="96.8" y="99.9">PB15/SPI2_MOSI/TIM1_CH3N</text>
<text x="123.8" y="98.9">36</text>
<text x="123.8" y="96.9">35</text>
<text x="153.8" y="99.9">1</text>
<text x="153.8" y="101.9">3</text>
<text x="158.6" y="101.9">4</text>
<text x="158.6" y="99.9">2</text>
<text x="179.6" y="99.9">1</text>
<text x="179.6" y="101.9">3</text>
<text x="184.4" y="101.9">4</text>
<text x="184.4" y="99.9">2</text>
<text x="233.3" y="97.9">5</text>
<text x="233.3" y="99.9">7</text>
<text x="233.3" y="101.9">9</text>
<text x="237.1" y="101.9">10</text>
<text x="238.1" y="99.9">8</text>
<text x="238.1" y="97.9">6</text>
<text x="251.4" y="97.9">C</text>
<text x="61.4" y="104.9">7</text>
<text x="66.4" y="105.9">NRST</text>
<text x="110.7" y="103.9">PC0/ADC10</text>
<text x="110.7" y="105.9">PC1/ADC11</text>
<text x="110.7" y="107.8">PC2/ADC12</text>
<text x="123.8" y="102.9">8</text>
<text x="123.8" y="104.9">9</text>
<text x="123.8" y="106.8">10</text>
<text x="153.8" y="103.9">5</text>
<text x="153.8" y="105.9">7</text>
<text x="153.8" y="107.8">9</text>
<text x="157.6" y="107.8">10</text>
<text x="158.6" y="105.9">8</text>
<text x="158.6" y="103.9">6</text>
<text x="179.6" y="103.9">5</text>
<text x="179.6" y="105.9">7</text>
<text x="179.6" y="107.8">9</text>
<text x="183.4" y="107.8">10</text>
<text x="184.4" y="105.9">8</text>
<text x="184.4" y="103.9">6</text>
<text x="233.3" y="103.9">11</text>
<text x="233.3" y="105.9">13</text>
<text x="233.3" y="107.8">15</text>
<text x="237.1" y="103.9">12</text>
<text x="237.1" y="105.9">14</text>
<text x="237.1" y="107.8">16</text>
<text x="60.4" y="112.8">14</text>
<text x="60.4" y="108.8">60</text>
<text x="66.4" y="113.8">PA0/WKUP/USART2_CTS/ADC0/TIM2_CH1_ETR</text>
<text x="66.4" y="109.8">BOOT0</text>
<text x="110.7" y="109.8">PC3/ADC13</text>
<text x="110.7" y="111.8">PC4/ADC14</text>
<text x="110.7" y="113.8">PC5/ADC15</text>
<text x="123.8" y="108.8">11</text>
<text x="123.8" y="110.8">24</text>
<text x="123.8" y="112.8">25</text>
<text x="233.3" y="109.8">17</text>
<text x="233.3" y="111.8">19</text>
<text x="237.1" y="109.8">18</text>
<text x="237.1" y="111.8">20</text>
<text x="60.4" y="114.8">15</text>
<text x="60.4" y="116.8">16</text>
<text x="60.4" y="118.7">17</text>
<text x="66.4" y="115.8">PA1/USART2_RTS/ADC1/TIM2_CH2</text>
<text x="66.4" y="117.8">PA2/USART2_TX/ADC2/TIM2_CH3</text>
<text x="66.4" y="119.7">PA3/USART2_RX/ADC3/TIM2_CH4</text>
<text x="107.9" y="115.8">PC6/TIM3_CH1</text>
<text x="107.9" y="117.8">PC7/TIM3_CH2</text>
<text x="107.9" y="119.7">PC8/TIM3_CH3</text>
<text x="123.8" y="114.8">37</text>
<text x="123.8" y="116.8">38</text>
<text x="123.8" y="118.7">39</text>
<text x="60.4" y="120.7">20</text>
<text x="60.4" y="122.7">21</text>
<text x="60.4" y="124.7">22</text>
<text x="66.4" y="121.7">PA4/SPI1_NSS/USART2_CK/ADC4</text>
<text x="66.4" y="123.7">PA5/SPI1_SCK/ADC5</text>
<text x="66.4" y="125.7">PA6/SPI1_MISO/ADC6/TIM3_CH1</text>
<text x="105.5" y="123.7">PC10/USART3_TX</text>
<text x="105.5" y="125.7">PC11/USART3_RX</text>
<text x="107.9" y="121.7">PC9/TIM3_CH4</text>
<text x="123.8" y="122.7">51</text>
<text x="123.8" y="124.7">52</text>
<text x="123.8" y="120.7">40</text>
<text x="180.6" y="120.7">1</text>
<text x="185.6" y="121.7">C1+</text>
<text x="193.5" y="121.7">VCC</text>
<text x="201.3" y="120.7">16</text>
<text x="60.4" y="126.7">23</text>
<text x="60.4" y="128.7">41</text>
<text x="60.4" y="130.6">42</text>
<text x="66.4" y="127.7">PA7/SPI1_MOSI/ADC7/TIM3_CH2</text>
<text x="66.4" y="129.6">PA8/USART1_CK/TIM1_CH1/MCO</text>
<text x="66.4" y="131.6">PA9/USART1_TX/TIM1_CH2</text>
<text x="104.3" y="129.6">PC13/TAMPER-RTC</text>
<text x="105.3" y="127.7">PC12/USART3_CK</text>
<text x="123.8" y="126.7">53</text>
<text x="123.8" y="128.7">2</text>
<text x="180.6" y="128.7">3</text>
<text x="185.6" y="129.6">C1-</text>
<text x="194.9" y="129.6">V+</text>
<text x="201.3" y="128.7">2</text>
<text x="26.8" y="135.6">B</text>
<text x="60.4" y="132.6">43</text>
<text x="60.4" y="134.6">44</text>
<text x="60.4" y="136.6">45</text>
<text x="66.4" y="133.6">PA10/USART1_RX/TIM1_CH3</text>
<text x="66.4" y="135.6">PA11/USART1_CTS/CANRX/TIM1_CH4/USBDM</text>
<text x="66.4" y="137.6">PA12/USART1_RTS/CANTX/TIM1_ETR/USBDP</text>
<text x="105.7" y="135.6">PC15/OSC32_OUT</text>
<text x="107.5" y="133.6">PC14/OSC32_IN</text>
<text x="123.8" y="132.6">3</text>
<text x="123.8" y="134.6">4</text>
<text x="180.6" y="132.6">4</text>
<text x="185.6" y="133.6">C2+</text>
<text x="195.3" y="133.6">V-</text>
<text x="201.3" y="132.6">6</text>
<text x="251.4" y="135.6">B</text>
<text x="60.4" y="138.6">46</text>
<text x="60.4" y="140.5">49</text>
<text x="60.4" y="142.5">50</text>
<text x="66.4" y="139.6">PA13/JTMS/SWDIO</text>
<text x="66.4" y="141.5">PA14/JTCK/SWCLK</text>
<text x="66.4" y="143.5">PA15/JTDI/TIM2_CH1/SPI1_NSS</text>
<text x="107.9" y="143.5">PD2/TIM3_ETR</text>
<text x="108.3" y="141.5">PD1/OSC_OUT</text>
<text x="109.9" y="139.6">PD0/OSC_IN</text>
<text x="123.8" y="140.5">6</text>
<text x="123.8" y="138.6">5</text>
<text x="123.8" y="142.5">54</text>
<text x="180.6" y="140.5">5</text>
<text x="185.6" y="141.5">C2-</text>
<text x="193.4" y="141.5">GND</text>
<text x="201.3" y="140.5">15</text>
<text x="233.3" y="143.5">1</text>
<text x="179.6" y="144.5">12</text>
<text x="179.6" y="146.5">11</text>
<text x="180.6" y="148.5">9</text>
<text x="185.6" y="145.5">R1O</text>
<text x="185.6" y="147.5">T1I</text>
<text x="185.6" y="149.5">R2O</text>
<text x="194" y="147.5">T1O</text>
<text x="194.5" y="145.5">R1I</text>
<text x="194.5" y="149.5">R2I</text>
<text x="201.3" y="146.5">14</text>
<text x="201.3" y="144.5">13</text>
<text x="201.3" y="148.5">8</text>
<text x="233.3" y="145.5">2</text>
<text x="233.3" y="147.5">3</text>
<text x="233.3" y="149.5">4</text>
<text x="179.6" y="150.5">10</text>
<text x="185.6" y="151.4">T2I</text>
<text x="194" y="151.4">T2O</text>
<text x="201.3" y="150.5">7</text>
<text x="233.3" y="159.4">1</text>
<text x="233.3" y="161.4">2</text>
<text x="233.3" y="163.3">3</text>
<text x="233.3" y="165.3">4</text>
<text x="26.8" y="173.2">A</text>
<text x="46.3" y="170.3">1</text>
<text x="46.3" y="172.3">2</text>
<text x="181.4" y="172.3">Title</text>
<text x="251.4" y="173.2">A</text>
<text x="46.3" y="174.2">3</text>
<text x="46.3" y="176.2">4</text>
<text x="181.4" y="178.2">Size</text>
<text x="191.4" y="178.2">Number</text>
<text x="231.1" y="178.2">Revision</text>
<text x="37" y="181.4" transform="rotate(-90 37 181.4)">5</text>
<text x="41" y="181.4" transform="rotate(-90 41 181.4)">6</text>
<text x="181.4" y="184.2">Date:</text>
<text x="182.4" y="181.2">A4</text>
<text x="190.4" y="184.2">19-Jun-2008</text>
<text x="221.2" y="184.2">Sheet</text>
<text x="226.8" y="184.2">of</text>
<text x="53.7" y="189.1">1</text>
<text x="110.7" y="189.1">2</text>
<text x="167.7" y="189.1">3</text>
<text x="181.4" y="186.1">File:</text>
<text x="190.4" y="186.1">D:\ET-STM32F103.ddb</text>
<text x="221.2" y="186.1">Drawn By:</text>
<text x="224.7" y="189.1">4</text>
</g>
<g font-size="1.8" fill="#00f">
<text x="59.6" y="49.3">+3V3</text>
<text x="89" y="49.3">+3V3</text>
<text x="136.7" y="51.3">+3V3</text>
<text x="200.7" y="52.3">+5V</text>
<text x="212.6" y="52.3">+3V3</text>
<text x="131.1" y="56.3">+3V3</text>
<text x="33.4" y="63.2">+3V3</text>
<text x="142.3" y="72.1">+3V3</text>
<text x="168.1" y="72.1">+3V3</text>
<text x="242" y="81.1">+3V3</text>
<text x="35.4" y="85">+3V3</text>
<text x="142.3" y="90">+3V3</text>
<text x="168.1" y="90">+3V3</text>
<text x="35.4" y="102.9">+3V3</text>
<text x="142.3" y="107.8">+3V3</text>
<text x="168.1" y="107.8">+3V3</text>
<text x="202.3" y="114.8">+3V3</text>
<text x="226.1" y="140.5">+3V3</text>
<text x="81.1" y="150.5">+3V3</text>
<text x="88.8" y="150.5">VUSB</text>
<text x="102.9" y="154.4">+3V3</text>
<text x="226.1" y="156.4">+3V3</text>
<text x="47.1" y="164.3">VUSB</text>
</g>
<g font-size="1.8" fill="#800000">
<text x="71.1" y="53.3">PB2</text>
<text x="100.9" y="53.3">BOOT0</text>
<text x="144.7" y="63.2">PA0</text>
<text x="144.7" y="65.2">PA2-P</text>
<text x="164.6" y="63.2">PA1</text>
<text x="164.6" y="65.2">PA3-P</text>
<text x="170.5" y="63.2">PA8</text>
<text x="170.5" y="65.2">PA10</text>
<text x="190.4" y="63.2">PA9</text>
<text x="190.4" y="65.2">PA11</text>
<text x="210.2" y="63.2">PC12</text>
<text x="210.2" y="65.2">PC10</text>
<text x="242" y="65.2">PC11</text>
<text x="128.8" y="69.2">PB0</text>
<text x="128.8" y="71.2">PB1</text>
<text x="144.7" y="67.2">PA4</text>
<text x="144.7" y="69.2">PA6</text>
<text x="164.6" y="67.2">PA5</text>
<text x="164.6" y="69.2">PA7</text>
<text x="170.5" y="67.2">PA12</text>
<text x="170.5" y="69.2">PA14</text>
<text x="190.4" y="67.2">PA13</text>
<text x="190.4" y="69.2">PA15</text>
<text x="210.2" y="71.2">PC2</text>
<text x="242" y="71.2">PC3</text>
<text x="128.8" y="73.1">PB2</text>
<text x="128.8" y="75.1">PB3</text>
<text x="128.8" y="77.1">PB4</text>
<text x="210.2" y="73.1">PC0</text>
<text x="242" y="73.1">PC1</text>
<text x="128.8" y="79.1">PB5</text>
<text x="128.8" y="81.1">PB6</text>
<text x="128.8" y="83.1">PB7</text>
<text x="144.7" y="81.1">PB0</text>
<text x="144.7" y="83.1">PB2</text>
<text x="164.6" y="81.1">PB1</text>
<text x="164.6" y="83.1">PB3</text>
<text x="170.5" y="81.1">PB8</text>
<text x="170.5" y="83.1">PB10</text>
<text x="190.4" y="81.1">PB9</text>
<text x="190.4" y="83.1">PB11</text>
<text x="128.8" y="85">PB8</text>
<text x="128.8" y="87">PB9</text>
<text x="128.8" y="89">PB10</text>
<text x="144.7" y="85">PB4</text>
<text x="144.7" y="87">PB6</text>
<text x="164.6" y="85">PB5</text>
<text x="164.6" y="87">PB7</text>
<text x="170.5" y="85">PB12</text>
<text x="170.5" y="87">PB14</text>
<text x="190.4" y="85">PB13</text>
<text x="190.4" y="87">PB15</text>
<text x="128.8" y="91">PB11</text>
<text x="128.8" y="93">PB12</text>
<text x="128.8" y="95">PB13</text>
<text x="200.3" y="95">PB4</text>
<text x="128.8" y="96.9">PB14</text>
<text x="128.8" y="98.9">PB15</text>
<text x="144.7" y="98.9">PC0</text>
<text x="144.7" y="100.9">PC2</text>
<text x="164.6" y="98.9">PC1</text>
<text x="164.6" y="100.9">PC3</text>
<text x="170.5" y="98.9">PC8</text>
<text x="170.5" y="100.9">PC10</text>
<text x="190.4" y="98.9">PC9</text>
<text x="190.4" y="100.9">PC11</text>
<text x="200.3" y="96.9">PA15</text>
<text x="200.3" y="98.9">PA13</text>
<text x="200.3" y="100.9">PA14</text>
<text x="49.3" y="104.9">RESET</text>
<text x="128.8" y="102.9">PC0</text>
<text x="128.8" y="104.9">PC1</text>
<text x="128.8" y="106.9">PC2</text>
<text x="144.7" y="102.9">PC4</text>
<text x="144.7" y="104.9">PC6</text>
<text x="164.6" y="102.9">PC5</text>
<text x="164.6" y="104.9">PC7</text>
<text x="170.5" y="102.9">PC12</text>
<text x="190.4" y="102.9">PC13</text>
<text x="200.3" y="104.9">PB3</text>
<text x="200.3" y="106.9">RESET</text>
<text x="53.3" y="108.8">BOOT0</text>
<text x="53.3" y="112.8">PA0</text>
<text x="128.8" y="108.8">PC3</text>
<text x="128.8" y="110.8">PC4</text>
<text x="128.8" y="112.8">PC5</text>
<text x="53.3" y="114.8">PA1</text>
<text x="53.3" y="116.8">PA2</text>
<text x="53.3" y="118.7">PA3</text>
<text x="128.8" y="114.8">PC6</text>
<text x="128.8" y="116.8">PC7</text>
<text x="128.8" y="118.7">PC8</text>
<text x="53.3" y="120.7">PA4</text>
<text x="53.3" y="122.7">PA5</text>
<text x="53.3" y="124.7">PA6</text>
<text x="128.8" y="122.7">PC10</text>
<text x="128.8" y="124.7">PC11</text>
<text x="128.8" y="120.7">PC9</text>
<text x="53.3" y="130.6">PA9</text>
<text x="53.3" y="126.7">PA7</text>
<text x="53.3" y="128.7">PA8</text>
<text x="128.8" y="126.7">PC12</text>
<text x="128.8" y="128.7">PC13</text>
<text x="53.3" y="132.6">PA10</text>
<text x="53.3" y="134.6">PA11</text>
<text x="53.3" y="136.6">PA12</text>
<text x="53.3" y="138.6">PA13</text>
<text x="53.3" y="140.5">PA14</text>
<text x="53.3" y="142.5">PA15</text>
<text x="129.8" y="142.5">PD2</text>
<text x="158.6" y="144.5">PA10</text>
<text x="172.5" y="146.5">PA9</text>
<text x="222.2" y="144.5">RXD-1</text>
<text x="222.2" y="146.5">TXD-1</text>
<text x="156.6" y="154.4">PA3-P</text>
<text x="156.6" y="152.4">PA3</text>
<text x="117.8" y="160.4">PD2</text>
<text x="222.2" y="160.4">RXD-2</text>
<text x="156.6" y="164.3">PA2-P</text>
<text x="156.6" y="162.3">PA2</text>
<text x="222.2" y="162.3">TXD-2</text>
</g>
</svg>
